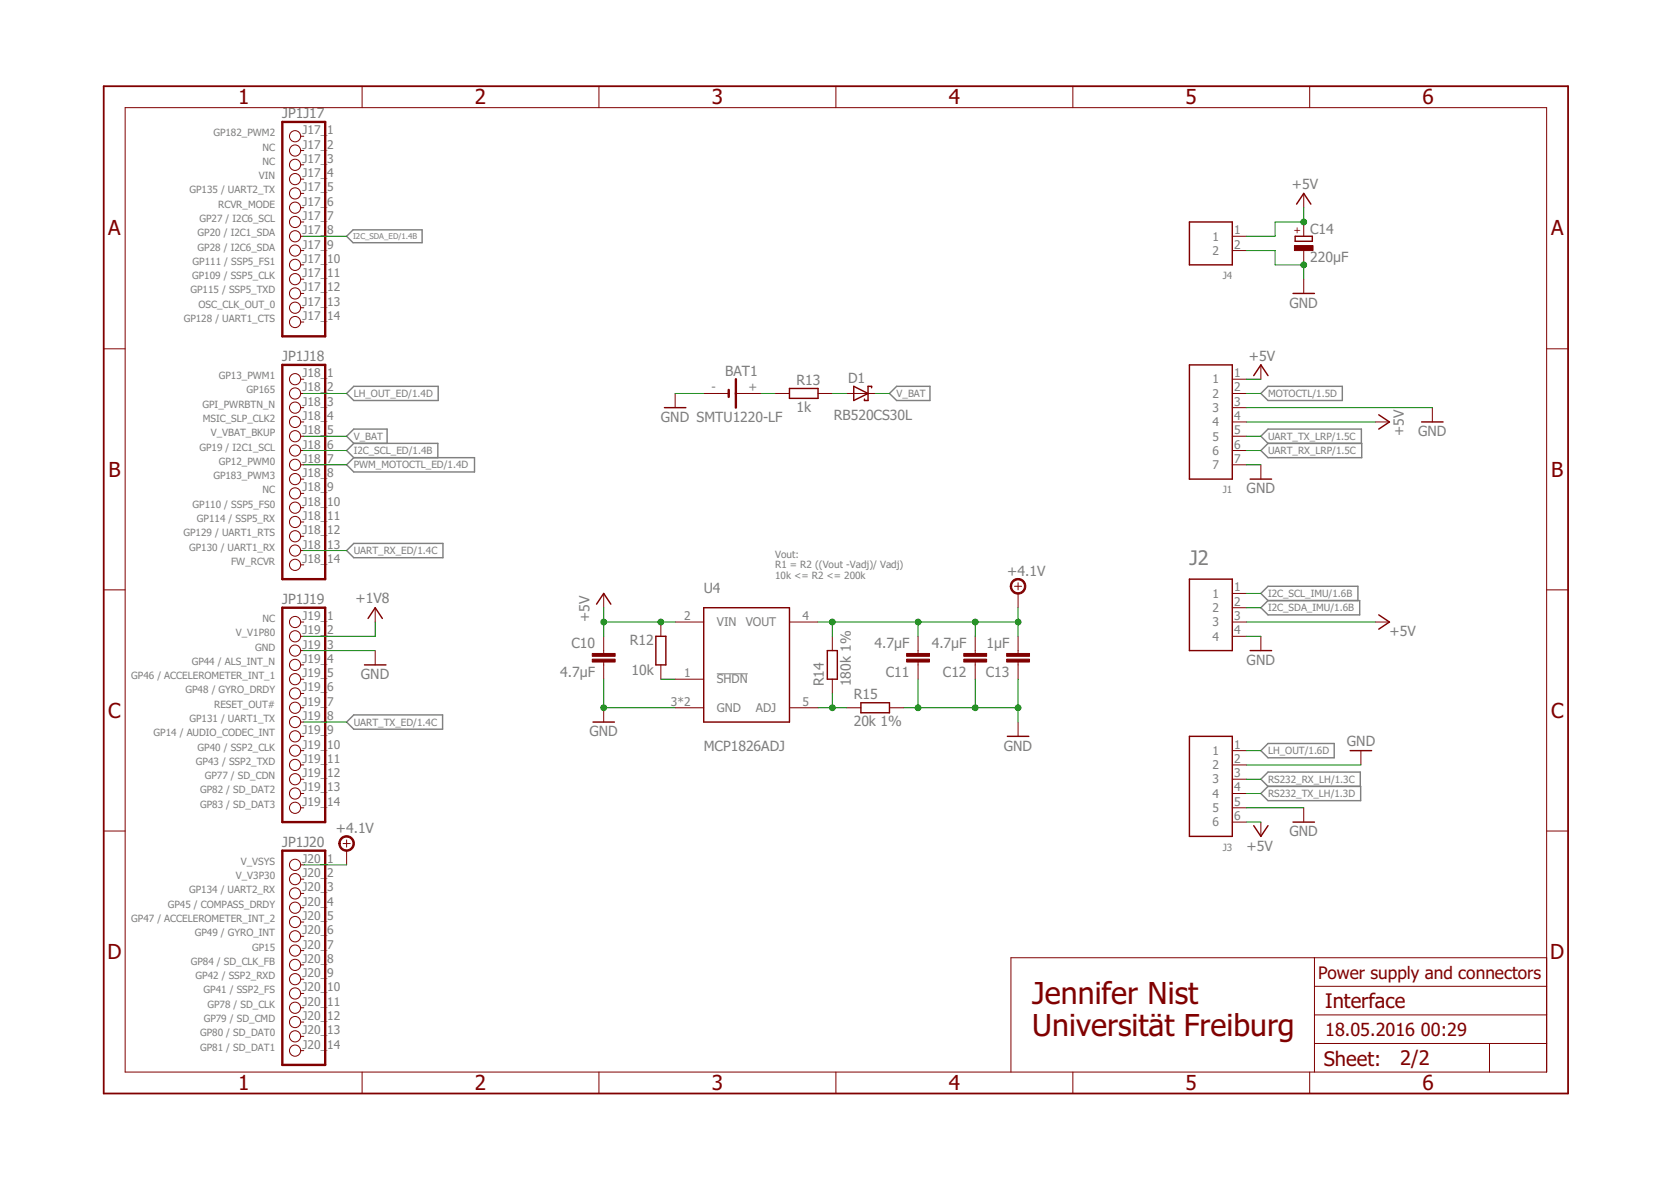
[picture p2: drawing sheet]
<svg xmlns="http://www.w3.org/2000/svg" width="297mm" height="210mm" viewBox="0 0 297 210" stroke-linecap="round" stroke-linejoin="round" font-family="sans-serif">
<path d="M127.4 119.8h5.5" fill="none" stroke="#808080" stroke-width=".18"/>
<g fill="none" stroke="#808080" stroke-width=".25">
<path d="M61.6 42l1.2-1.1h12.2v2.2h-12.2zM62.9 78.8l-1.3 1.3 1.3 1.2M62.9 78.8h14.9v2.5M62.9 78.8l-1.3-1.3 1.3-1.2h5.9v2.5M62.9 68.7h15v2.5h-15l-1.3-1.3zM159.4 68.7h5.9v2.5h-5.9l-1.3-1.3zM224.1 69.9l1.3-1.2h13.2v2.5h-13.2zM225.4 78.8h16.7v2.5h-16.7l-1.3-1.2zM225.4 78.8l-1.3-1.3 1.3-1.2h16.6v2.5M61.6 97.9l1.3-1.3h15.8v2.5h-15.8zM62.9 81.3h21.4v2.6h-21.4l-1.3-1.3zM224.1 108l1.3-1.3h16.3v2.6h-16.3z"/>
<path d="M225.4 106.7l-1.3-1.2 1.3-1.3h16v2.5M61.6 128.3l1.3-1.2h15.8v2.5h-15.8zM224.1 133.4l1.3-1.3h11.8v2.6h-11.8zM225.4 139.8l-1.3-1.3 1.3-1.3h16.4v2.6M225.4 139.8h16.5v2.5h-16.5l-1.3-1.3z"/>
</g>
<g fill="none" stroke="#800000" stroke-width=".18">
<path d="M22.2 19.1h252.7v171.4h-252.7zM64.4 15.3v3.8M106.5 15.3v3.8M148.6 15.3v3.8M190.7 15.3v3.8M232.8 15.3v3.8M53.4 24.2h.6M53.4 26.8h.6M53.4 29.3h.6M53.4 31.8h.6M53.4 34.4h.6M53.4 36.9h.6"/>
<path d="M53.4 39.5h.6M231.8 34.4v2.5M231.8 39.5v2.5M53.4 42h.6M53.4 44.5h.6M53.4 47.1h.6M53.4 49.6h.6M53.4 52.2h.6M53.4 54.7h.6M53.4 57.2h.6M219.1 42h2.5M219.1 44.5h2.5"/>
<path d="M231.8 44.5v2.6M231.8 49.6v2.6M18.4 62h3.8M53.4 67.4h.6M53.4 69.9h.6M53.4 72.5h.6M53.4 75h.6M53.4 77.5h.6M120 69.9v2.6M125.1 69.9h4.4M130.8 69.9h4.5M137.8 69.9h2.5"/>
<path d="M145.4 69.9h2.6M150.5 69.9h5.1M219.1 67.4h2.5M219.1 69.9h2.5M219.1 72.5h2.5M219.1 75h2.5M219.1 77.5h2.5M224.1 64.9v2.5M244.5 75h2.5M254.6 72.5v2.5M274.9 62h3.8M53.4 80.1h.6"/>
<path d="M53.4 82.6h.6M53.4 85.2h.6M53.4 87.7h.6M53.4 90.2h.6M53.4 92.8h.6M53.4 95.3h.6M53.4 97.9h.6M219.1 80.1h2.5M219.1 82.6h2.5M224.1 82.6v2.6M18.4 104.8h3.8M53.4 110.6h.6"/>
<path d="M53.4 100.4h.6M53.4 113.1h.6M53.4 115.6h.6M53.4 118.2h.6M66.7 108v2.6M66.7 115.6v2.6M107.3 105.5v2.5M107.3 113.1v3M107.3 117.7v3M117.5 110.6v2.5M117.5 118.2v2.5M120 110.6h5.1"/>
<path d="M140.3 110.6h5.1M148 113.1v2.5M163.2 113.1v3M163.2 117.7v3M173.4 113.1v3M173.4 117.7v3M180.3 104.2h1.3M181 103.6v1.2M181 105.5v2.5M181 113.1v3M181 117.7v3M219.1 110.6h2.5"/>
<path d="M219.1 113.1h2.5M219.1 105.5h2.5M219.1 108h2.5M224.1 113.1v2.5M244.5 110.6h2.5M274.9 104.8h3.8M53.4 120.7h.6M53.4 125.8h.6M53.4 123.3h.6M53.4 128.3h.6M53.4 130.9h.6M53.4 133.4h.6"/>
<path d="M53.4 136h.6M53.4 138.5h.6M107.3 125.8v2.5M120 120.7h5.1M120 125.8h5.1M140.3 125.8h5.1M148 120.7v2.6M150.5 125.8h2.5M158.1 125.8h2.6M181 128.3v2.6M219.1 133.4h2.5M219.1 136h2.5"/>
<path d="M219.1 138.5h2.5M241.9 133.4v2.6M18.4 147.7h3.8M53.4 141h.6M53.4 143.6h.6M53.4 153.7h.6M53.4 156.3h.6M53.4 158.8h.6M61 149.9h1.3M61.6 149.3v1.3M61.6 151.2v2.5M219.1 141h2.5"/>
<path d="M219.1 143.6h2.5M219.1 146.1h2.5M224.1 146.1v2.6M231.8 143.6v2.5M274.9 147.7h3.8M53.4 161.3h.6M53.4 163.9h.6M53.4 166.4h.6M53.4 169h.6M53.4 171.5h.6M53.4 174h.6M53.4 176.6h.6"/>
<path d="M53.4 179.1h.6M233.7 170.2v20.3M233.7 175.3h41.2M274.9 170.2h-95.2v20.3M53.4 181.7h.6M53.4 184.2h.6M53.4 186.7h.6M64.4 190.5v3.9M106.5 190.5v3.9M148.6 190.5v3.9M190.7 190.5v3.9M232.8 190.5v3.9"/>
<path d="M233.7 185.5h41.2M233.7 180.4h41.2M264.8 185.5v5"/>
<circle cx="52.5" cy="36.9" r=".99"/>
<circle cx="52.5" cy="31.8" r=".99"/>
<circle cx="52.5" cy="34.4" r=".99"/>
<circle cx="52.5" cy="39.5" r=".99"/>
<circle cx="52.5" cy="26.8" r=".99"/>
<circle cx="52.5" cy="24.2" r=".99"/>
<circle cx="52.5" cy="29.3" r=".99"/>
<circle cx="52.5" cy="42" r=".99"/>
<circle cx="52.5" cy="54.7" r=".99"/>
<circle cx="52.5" cy="44.5" r=".99"/>
<circle cx="52.5" cy="52.2" r=".99"/>
<circle cx="52.5" cy="47.1" r=".99"/>
<circle cx="52.5" cy="49.6" r=".99"/>
<circle cx="52.5" cy="57.2" r=".99"/>
<circle cx="52.5" cy="75" r=".99"/>
<circle cx="52.5" cy="72.5" r=".99"/>
<circle cx="52.5" cy="77.5" r=".99"/>
<circle cx="52.5" cy="69.9" r=".99"/>
<circle cx="52.5" cy="67.4" r=".99"/>
<circle cx="52.5" cy="87.7" r=".99"/>
<circle cx="52.5" cy="90.2" r=".99"/>
<circle cx="52.5" cy="95.3" r=".99"/>
<circle cx="52.5" cy="92.8" r=".99"/>
<circle cx="52.5" cy="97.9" r=".99"/>
<circle cx="52.5" cy="80.1" r=".99"/>
<circle cx="52.5" cy="82.6" r=".99"/>
<circle cx="52.5" cy="85.2" r=".99"/>
<circle cx="52.5" cy="110.6" r=".99"/>
<circle cx="52.5" cy="118.2" r=".99"/>
<circle cx="52.5" cy="100.4" r=".99"/>
<circle cx="52.5" cy="115.6" r=".99"/>
<circle cx="52.5" cy="113.1" r=".99"/>
<circle cx="52.5" cy="120.7" r=".99"/>
<circle cx="52.5" cy="130.9" r=".99"/>
<circle cx="52.5" cy="133.4" r=".99"/>
<circle cx="52.5" cy="136" r=".99"/>
<circle cx="52.5" cy="125.8" r=".99"/>
<circle cx="52.5" cy="138.5" r=".99"/>
<circle cx="52.5" cy="123.3" r=".99"/>
<circle cx="52.5" cy="128.3" r=".99"/>
<circle cx="52.5" cy="141" r=".99"/>
<circle cx="52.5" cy="143.6" r=".99"/>
<circle cx="52.5" cy="153.7" r=".99"/>
<circle cx="52.5" cy="156.3" r=".99"/>
<circle cx="52.5" cy="158.8" r=".99"/>
<circle cx="52.5" cy="163.9" r=".99"/>
<circle cx="52.5" cy="166.4" r=".99"/>
<circle cx="52.5" cy="169" r=".99"/>
<circle cx="52.5" cy="171.5" r=".99"/>
<circle cx="52.5" cy="161.3" r=".99"/>
<circle cx="52.5" cy="174" r=".99"/>
<circle cx="52.5" cy="179.1" r=".99"/>
<circle cx="52.5" cy="176.6" r=".99"/>
<circle cx="52.5" cy="181.7" r=".99"/>
<circle cx="52.5" cy="186.7" r=".99"/>
<circle cx="52.5" cy="184.2" r=".99"/>
</g>
<path d="M18.4 15.3h260.3v179.1h-260.3z" fill="none" stroke="#800000" stroke-width=".32"/>
<g fill="none" stroke="#800000" stroke-width=".25">
<path d="M211.4 39.5h7.7v7.6h-7.7zM230.5 36.3l1.3-1.9 1.2 1.9M229.8 52.2h3.9M230.2 42h3.1v.9h-3.1zM118.1 72.5h3.8M140.3 69h5.1v1.8h-5.1zM151.8 68.7l2.5 1.2-2.5 1.3zM154.9 68.9v-.2h-.6v2.5h-.6v-.3M211.4 64.9h7.7v20.3h-7.7zM222.9 66.8l1.2-1.9 1.3 1.9M245.1 73.7l1.9 1.3-1.9 1.3M252.7 75h3.8"/>
<path d="M222.2 85.2h3.8M64.8 118.2h3.8M65.4 109.9l1.3-1.9 1.3 1.9M106 107.4l1.3-1.9 1.3 1.9M116.6 113.1h1.8v5.1h-1.8zM125.1 108h15.2v20.3h-15.2zM147.1 115.6h1.7v5.1h-1.7zM211.4 102.9h7.7v12.7h-7.7zM222.2 115.6h3.8M245.1 109.3l1.9 1.3-1.9 1.2M105.4 128.3h3.8M153 124.9h5.1v1.8h-5.1z"/>
<path d="M179.1 130.9h3.8M211.4 130.9h7.7v17.8h-7.7zM240 133.4h3.8M222.9 146.7l1.2 2 1.3-2M229.8 146.1h3.9"/>
</g>
<path d="M50.2 21.7h7.6v38.1h-7.6zM50.2 64.9h7.6v38h-7.6zM129.5 69.3v1.2M130.8 67.4v5.1M50.2 108h7.6v38.1h-7.6zM50.2 151.2h7.6v38.1h-7.6z" fill="none" stroke="#800000" stroke-width=".42"/>
<g fill="#800000" stroke="#800000" stroke-width=".18">
<path d="M105.3 117.2h4v.5h-4z"/>
<path d="M105.3 116.1h4v.5h-4z"/>
<path d="M161.2 116.1h4v.5h-4z"/>
<path d="M161.2 117.2h4v.5h-4z"/>
<path d="M171.3 116.1h4.1v.5h-4.1z"/>
<path d="M171.3 117.2h4.1v.5h-4.1z"/>
<path d="M178.9 116.1h4.1v.5h-4.1z"/>
<path d="M178.9 117.2h4.1v.5h-4.1z"/>
<path d="M230.1 43.6h3.3v.9h-3.3z"/>
</g>
<g fill="#800000" stroke="#800000" stroke-width=".18">
<path d="M180 103.3a1.39 1.39 0 0 1 2.2 .2 1.39 1.39 0 0 1-.9 2 1.39 1.39 0 0 1-1.7-1.3h.2a1.14 1.14 0 0 1 1.7-.9 1.14 1.14 0 0 1 .2 1.9 1.14 1.14 0 0 1-1.8-.7l-.1-.3h-.2l.1-.7z" fill-rule="evenodd"/>
<path d="M60.6 148.9a1.4 1.4 0 0 1 2.2 .3 1.4 1.4 0 0 1-.8 2 1.4 1.4 0 0 1-1.8-1.3h.3a1.14 1.14 0 0 1 1.6-.9 1.14 1.14 0 0 1 .2 1.9 1.14 1.14 0 0 1-1.8-.7v-.3h-.3l.1-.3z" fill-rule="evenodd"/>
</g>
<g fill="none" stroke="#008000" stroke-width=".18">
<path d="M231.8 36.9v2.6h-5.1v2.5h-5.1M54 42h7.6M221.6 44.5h5.1v2.6h5.1v2.5M54 69.9h7.6M54 77.5h7.6M120 69.9h5.1M135.3 69.9h2.5M148 69.9h2.5M155.6 69.9h2.5M221.6 67.4h2.5M221.6 75h22.9M221.6 72.5h33"/>
<path d="M221.6 69.9h2.5M221.6 77.5h2.5M54 82.6h7.6M54 80.1h7.6M54 97.9h7.6M221.6 82.6h2.5M221.6 80.1h2.5M54 115.6h12.7M66.7 110.6v2.5h-12.7M107.3 110.6h12.7M107.3 108v5.1M145.4 110.6h35.6"/>
<path d="M148 110.6v2.5M163.2 110.6v2.5M173.4 110.6v2.5M181 108v5.1M221.6 110.6h22.9M221.6 113.1h2.5M221.6 108h2.5M221.6 105.5h2.5M54 128.3h7.6M107.3 120.7v5.1h12.7M117.5 120.7h2.5M145.4 125.8h5.1"/>
<path d="M148 123.3v2.5M160.7 125.8h20.3M163.2 120.7v5.1M173.4 120.7v5.1M181 120.7v7.6M221.6 136h20.3M221.6 133.4h2.5M221.6 138.5h2.5M54 153.7h7.6M221.6 146.1h2.5M221.6 143.6h10.2M221.6 141h2.5"/>
</g>
<g fill="#008000" stroke="#008000" stroke-width=".18">
<circle cx="107.3" cy="110.6" r=".51"/>
<circle cx="117.5" cy="110.6" r=".51"/>
<circle cx="231.8" cy="39.5" r=".51"/>
<circle cx="107.3" cy="125.8" r=".51"/>
<circle cx="163.2" cy="125.8" r=".51"/>
<circle cx="173.4" cy="125.8" r=".51"/>
<circle cx="181" cy="125.8" r=".51"/>
<circle cx="231.8" cy="47.1" r=".51"/>
<circle cx="148" cy="125.8" r=".51"/>
<circle cx="148" cy="110.6" r=".51"/>
<circle cx="163.2" cy="110.6" r=".51"/>
<circle cx="173.4" cy="110.6" r=".51"/>
<circle cx="181" cy="110.6" r=".51"/>
</g>
<g font-size="5.4" fill="#800000">
<text x="183.5" y="178.5">Jennifer Nist</text>
<text x="183.5" y="184.2">Universität Freiburg</text>
</g>
<g font-size="3.7" fill="#800000">
<text x="42.3" y="18.5">1</text>
<text x="84.4" y="18.5">2</text>
<text x="126.5" y="18.5">3</text>
<text x="168.7" y="18.5">4</text>
<text x="210.8" y="18.5">5</text>
<text x="252.9" y="18.5">6</text>
<text x="19.2" y="41.9">A</text>
<text x="275.7" y="41.9">A</text>
<text x="19.3" y="84.7">B</text>
<text x="275.8" y="84.7">B</text>
<text x="19.2" y="127.6">C</text>
<text x="275.7" y="127.6">C</text>
<text x="19.1" y="170.4">D</text>
<text x="275.6" y="170.4">D</text>
<text x="42.3" y="193.7">1</text>
<text x="84.4" y="193.7">2</text>
<text x="126.5" y="193.7">3</text>
<text x="168.7" y="193.7">4</text>
<text x="210.8" y="193.7">5</text>
<text x="252.9" y="193.7">6</text>
</g>
<text font-size="3.6" fill="#808080" x="211.4" y="100.4">J2</text>
<g font-size="3.6" fill="#800000">
<text x="235.6" y="179.1">Interface</text>
<text x="235.3" y="189.4">Sheet:</text>
<text x="248.9" y="189.3">2/2</text>
</g>
<g font-size="3.2" fill="#800000">
<text x="235.6" y="184.2">18.05.2016</text>
<text x="252.6" y="184.2">00:29</text>
</g>
<text font-size="3.1" fill="#800000" x="234.3" y="174">Power supply and connectors</text>
<g font-size="2.5" fill="#808080">
<text x="50.2" y="21">JP1J17</text>
<text x="229.6" y="33.6">+5V</text>
<text x="232.9" y="41.5">C14</text>
<text x="232.9" y="46.6">220µF</text>
<text x="229.2" y="54.7">GND</text>
<text x="50.2" y="64.2">JP1J18</text>
<text x="222" y="64.1">+5V</text>
<text x="128.9" y="66.7">BAT1</text>
<text x="141.6" y="68.4">R13</text>
<text x="150.7" y="68">D1</text>
<text x="117.5" y="75">GND SMTU1220-LF</text>
<text x="141.6" y="73.2">1k</text>
<text x="148.2" y="74.6">RB520CS30L</text>
<text x="249.5" y="77.5" transform="rotate(-90 249.5 77.5)">+5V</text>
<text x="252.1" y="77.5">GND</text>
<text x="221.6" y="87.7">GND</text>
<text x="50.2" y="107.4">JP1J19</text>
<text x="63.2" y="107.3">+1V8</text>
<text x="125.1" y="105.5">U4</text>
<text x="179.1" y="102.3">+4.1V</text>
<text x="104.8" y="110.6" transform="rotate(-90 104.8 110.6)">+5V</text>
<text x="247" y="113.1">+5V</text>
<text x="101.6" y="115.3">C10</text>
<text x="112" y="114.6">R12</text>
<text x="112.3" y="119.9">10k</text>
<text x="155.5" y="115.3">4.7µF</text>
<text x="165.6" y="115.3">4.7µF</text>
<text x="175.4" y="115.3">1µF</text>
<text x="221.6" y="118.2">GND</text>
<text x="64.1" y="120.7">GND</text>
<text x="99.6" y="120.3">4.7µF</text>
<text x="146.5" y="122" transform="rotate(-90 146.5 122)">R14</text>
<text x="151.3" y="122" transform="rotate(-90 151.3 122)">180k 1%</text>
<text x="151.8" y="124.3">R15</text>
<text x="157.5" y="120.3">C11</text>
<text x="167.6" y="120.3">C12</text>
<text x="175.2" y="120.3">C13</text>
<text x="104.8" y="130.9">GND</text>
<text x="151.8" y="129.1">20k 1%</text>
<text x="125.1" y="133.4">MCP1826ADJ</text>
<text x="178.4" y="133.4">GND</text>
<text x="239.4" y="132.6">GND</text>
<text x="59.7" y="148">+4.1V</text>
<text x="229.2" y="148.6">GND</text>
<text x="50.2" y="150.5">JP1J20</text>
<text x="221.6" y="151.2">+5V</text>
</g>
<g font-size="2.1" fill="#808080">
<text x="53.8" y="23.9">J17_</text>
<text x="58.2" y="23.9">1</text>
<text x="53.8" y="26.4">J17_</text>
<text x="53.8" y="28.9">J17_</text>
<text x="58.2" y="26.4">2</text>
<text x="58.2" y="28.9">3</text>
<text x="53.8" y="31.5">J17_</text>
<text x="53.8" y="34">J17_</text>
<text x="58.2" y="31.5">4</text>
<text x="58.2" y="34">5</text>
<text x="53.8" y="36.6">J17_</text>
<text x="53.8" y="39.1">J17_</text>
<text x="53.8" y="41.6">J17_</text>
<text x="58.2" y="36.6">6</text>
<text x="58.2" y="39.1">7</text>
<text x="58.2" y="41.6">8</text>
<text x="219.4" y="41.6">1</text>
<text x="53.8" y="44.2">J17_</text>
<text x="53.8" y="46.7">J17_</text>
<text x="58.2" y="44.2">9</text>
<text x="58.2" y="46.7">10</text>
<text x="215.6" y="42.8">1</text>
<text x="215.6" y="45.3">2</text>
<text x="219.4" y="44.2">2</text>
<text x="53.8" y="49.3">J17_</text>
<text x="53.8" y="51.8">J17_</text>
<text x="58.2" y="49.3">11</text>
<text x="58.2" y="51.8">12</text>
<text x="53.8" y="54.3">J17_</text>
<text x="53.8" y="56.9">J17_</text>
<text x="58.2" y="54.3">13</text>
<text x="58.2" y="56.9">14</text>
<text x="53.8" y="67">J18_</text>
<text x="53.8" y="69.6">J18_</text>
<text x="58.2" y="67">1</text>
<text x="58.2" y="69.6">2</text>
<text x="126.5" y="69.6">-</text>
<text x="133.1" y="69.6">+</text>
<text x="215.6" y="68.1">1</text>
<text x="215.6" y="70.7">2</text>
<text x="219.4" y="67">1</text>
<text x="219.4" y="69.6">2</text>
<text x="53.8" y="72.1">J18_</text>
<text x="53.8" y="74.6">J18_</text>
<text x="53.8" y="77.2">J18_</text>
<text x="58.2" y="72.1">3</text>
<text x="58.2" y="74.6">4</text>
<text x="58.2" y="77.2">5</text>
<text x="215.6" y="73.2">3</text>
<text x="215.6" y="75.8">4</text>
<text x="219.4" y="72.1">3</text>
<text x="219.4" y="74.6">4</text>
<text x="219.4" y="77.2">5</text>
<text x="53.8" y="79.7">J18_</text>
<text x="53.8" y="82.3">J18_</text>
<text x="58.2" y="79.7">6</text>
<text x="58.2" y="82.3">7</text>
<text x="215.6" y="78.3">5</text>
<text x="215.6" y="80.8">6</text>
<text x="215.6" y="83.4">7</text>
<text x="219.4" y="79.7">6</text>
<text x="219.4" y="82.3">7</text>
<text x="53.8" y="84.8">J18_</text>
<text x="53.8" y="87.3">J18_</text>
<text x="53.8" y="89.9">J18_</text>
<text x="58.2" y="84.8">8</text>
<text x="58.2" y="87.3">9</text>
<text x="58.2" y="89.9">10</text>
<text x="53.8" y="92.4">J18_</text>
<text x="53.8" y="95">J18_</text>
<text x="58.2" y="92.4">11</text>
<text x="58.2" y="95">12</text>
<text x="53.8" y="97.5">J18_</text>
<text x="53.8" y="100">J18_</text>
<text x="58.2" y="97.5">13</text>
<text x="58.2" y="100">14</text>
<text x="215.6" y="106.2">1</text>
<text x="219.4" y="105.1">1</text>
<text x="219.4" y="107.7">2</text>
<text x="53.8" y="110.2">J19_</text>
<text x="53.8" y="112.7">J19_</text>
<text x="58.2" y="110.2">1</text>
<text x="58.2" y="112.7">2</text>
<text x="121.6" y="110.2">2</text>
<text x="127.4" y="111.3">VIN</text>
<text x="132.6" y="111.3">VOUT</text>
<text x="142.7" y="110.2">4</text>
<text x="215.6" y="108.8">2</text>
<text x="215.6" y="111.3">3</text>
<text x="215.6" y="113.9">4</text>
<text x="219.4" y="110.2">3</text>
<text x="219.4" y="112.7">4</text>
<text x="53.8" y="115.3">J19_</text>
<text x="53.8" y="117.8">J19_</text>
<text x="58.2" y="115.3">3</text>
<text x="58.2" y="117.8">4</text>
<text x="53.8" y="120.4">J19_</text>
<text x="53.8" y="122.9">J19_</text>
<text x="53.8" y="125.4">J19_</text>
<text x="58.2" y="120.4">5</text>
<text x="58.2" y="122.9">6</text>
<text x="58.2" y="125.4">7</text>
<text x="119.3" y="125.4">3*2</text>
<text x="121.6" y="120.4">1</text>
<text x="127.4" y="121.5">SHDN</text>
<text x="142.7" y="125.4">5</text>
<text x="53.8" y="128">J19_</text>
<text x="53.8" y="130.5">J19_</text>
<text x="58.2" y="128">8</text>
<text x="58.2" y="130.5">9</text>
<text x="127.4" y="126.6">GND</text>
<text x="134.4" y="126.6">ADJ</text>
<text x="53.8" y="133.1">J19_</text>
<text x="53.8" y="135.6">J19_</text>
<text x="58.2" y="133.1">10</text>
<text x="58.2" y="135.6">11</text>
<text x="215.6" y="134.2">1</text>
<text x="215.6" y="136.7">2</text>
<text x="219.4" y="133.1">1</text>
<text x="219.4" y="135.6">2</text>
<text x="53.8" y="138.1">J19_</text>
<text x="53.8" y="140.7">J19_</text>
<text x="53.8" y="143.2">J19_</text>
<text x="58.2" y="138.1">12</text>
<text x="58.2" y="140.7">13</text>
<text x="58.2" y="143.2">14</text>
<text x="215.6" y="139.2">3</text>
<text x="215.6" y="141.8">4</text>
<text x="219.4" y="138.1">3</text>
<text x="219.4" y="140.7">4</text>
<text x="219.4" y="143.2">5</text>
<text x="215.6" y="144.3">5</text>
<text x="215.6" y="146.9">6</text>
<text x="219.4" y="145.7">6</text>
<text x="53.8" y="153.4">J20_</text>
<text x="53.8" y="155.9">J20_</text>
<text x="58.2" y="153.4">1</text>
<text x="58.2" y="155.9">2</text>
<text x="53.8" y="158.4">J20_</text>
<text x="53.8" y="161">J20_</text>
<text x="58.2" y="158.4">3</text>
<text x="58.2" y="161">4</text>
<text x="53.8" y="163.5">J20_</text>
<text x="53.8" y="166.1">J20_</text>
<text x="58.2" y="163.5">5</text>
<text x="58.2" y="166.1">6</text>
<text x="53.8" y="168.6">J20_</text>
<text x="53.8" y="171.1">J20_</text>
<text x="53.8" y="173.7">J20_</text>
<text x="58.2" y="168.6">7</text>
<text x="58.2" y="171.1">8</text>
<text x="58.2" y="173.7">9</text>
<text x="53.8" y="176.2">J20_</text>
<text x="53.8" y="178.8">J20_</text>
<text x="58.2" y="176.2">10</text>
<text x="58.2" y="178.8">11</text>
<text x="53.8" y="181.3">J20_</text>
<text x="53.8" y="183.8">J20_</text>
<text x="58.2" y="181.3">12</text>
<text x="58.2" y="183.8">13</text>
<text x="53.8" y="186.4">J20_</text>
<text x="58.2" y="186.4">14</text>
</g>
<g font-size="1.8" fill="#808080">
<text x="37.9" y="24.2">GP182_PWM2</text>
<text x="46.7" y="26.8">NC</text>
<text x="46.7" y="29.3">NC</text>
<text x="33.7" y="34.4">GP135 / UART2_TX</text>
<text x="46" y="31.8">VIN</text>
<text x="35.1" y="42">GP20 / I2C1_SDA</text>
<text x="35.4" y="39.5">GP27 / I2C6_SCL</text>
<text x="38.8" y="36.9">RCVR_MODE</text>
<text x="34.2" y="47.1">GP111 / SSP5_FS1</text>
<text x="35.1" y="44.5">GP28 / I2C6_SDA</text>
<text x="33.9" y="52.1">GP115 / SSP5_TXD</text>
<text x="34.2" y="49.6">GP109 / SSP5_CLK</text>
<text x="217.3" y="49.6">J4</text>
<text x="32.7" y="57.2">GP128 / UART1_CTS</text>
<text x="35.3" y="54.7">OSC_CLK_OUT_0</text>
<text x="38.9" y="67.4">GP13_PWM1</text>
<text x="43.8" y="69.9">GP165</text>
<text x="62.9" y="70.6">LH_OUT_ED/1.4D</text>
<text x="159.4" y="70.6">V_BAT</text>
<text x="225.4" y="70.6">MOTOCTL/1.5D</text>
<text x="36" y="72.5">GPI_PWRBTN_N</text>
<text x="36.1" y="75">MSIC_SLP_CLK2</text>
<text x="37.5" y="77.5">V_VBAT_BKUP</text>
<text x="35.4" y="80.1">GP19 / I2C1_SCL</text>
<text x="38.9" y="82.6">GP12_PWM0</text>
<text x="62.9" y="80.7">I2C_SCL_ED/1.4B</text>
<text x="62.9" y="83.3">PWM_MOTOCTL_ED/1.4D</text>
<text x="62.9" y="78.2">V_BAT</text>
<text x="225.4" y="80.7">UART_RX_LRP/1.5C</text>
<text x="225.4" y="78.2">UART_TX_LRP/1.5C</text>
<text x="37.9" y="85.2">GP183_PWM3</text>
<text x="46.7" y="87.7">NC</text>
<text x="217.3" y="87.7">J1</text>
<text x="32.6" y="95.3">GP129 / UART1_RTS</text>
<text x="34.2" y="90.2">GP110 / SSP5_FS0</text>
<text x="35" y="92.8">GP114 / SSP5_RX</text>
<text x="33.6" y="97.9">GP130 / UART1_RX</text>
<text x="41.1" y="100.4">FW_RCVR</text>
<text x="62.9" y="98.5">UART_RX_ED/1.4C</text>
<text x="137.8" y="99.1">Vout:</text>
<text x="137.8" y="101">R1 = R2 ((Vout -Vadj)/ Vadj)</text>
<text x="137.8" y="102.9">10k &lt;= R2 &lt;= 200k</text>
<text x="225.4" y="106.1">I2C_SCL_IMU/1.6B</text>
<text x="41.9" y="113.1">V_V1P80</text>
<text x="46.7" y="110.6">NC</text>
<text x="225.4" y="108.6">I2C_SDA_IMU/1.6B</text>
<text x="34.1" y="118.2">GP44 / ALS_INT_N</text>
<text x="45.3" y="115.6">GND</text>
<text x="23.3" y="120.7">GP46 / ACCELEROMETER_INT_1</text>
<text x="33" y="123.3">GP48 / GYRO_DRDY</text>
<text x="38.1" y="125.8">RESET_OUT#</text>
<text x="27.3" y="130.9">GP14 / AUDIO_CODEC_INT</text>
<text x="33.7" y="128.3">GP131 / UART1_TX</text>
<text x="62.9" y="129">UART_TX_ED/1.4C</text>
<text x="34.8" y="135.9">GP43 / SSP2_TXD</text>
<text x="35.1" y="133.4">GP40 / SSP2_CLK</text>
<text x="225.4" y="134">LH_OUT/1.6D</text>
<text x="35.6" y="141">GP82 / SD_DAT2</text>
<text x="35.6" y="143.6">GP83 / SD_DAT3</text>
<text x="36.4" y="138.5">GP77 / SD_CDN</text>
<text x="225.4" y="139.1">RS232_RX_LH/1.3C</text>
<text x="225.4" y="141.7">RS232_TX_LH/1.3D</text>
<text x="42.8" y="153.7">V_VSYS</text>
<text x="217.3" y="151.2">J3</text>
<text x="29.8" y="161.3">GP45 / COMPASS_DRDY</text>
<text x="33.6" y="158.8">GP134 / UART2_RX</text>
<text x="41.9" y="156.3">V_V3P30</text>
<text x="23.3" y="163.9">GP47 / ACCELEROMETER_INT_2</text>
<text x="34.6" y="166.4">GP49 / GYRO_INT</text>
<text x="33.9" y="171.5">GP84 / SD_CLK_FB</text>
<text x="44.8" y="169">GP15</text>
<text x="34.8" y="174">GP42 / SSP2_RXD</text>
<text x="36.2" y="176.6">GP41 / SSP2_FS</text>
<text x="36.9" y="179.1">GP78 / SD_CLK</text>
<text x="35.6" y="184.2">GP80 / SD_DAT0</text>
<text x="36.2" y="181.7">GP79 / SD_CMD</text>
<text x="35.6" y="186.7">GP81 / SD_DAT1</text>
</g>
<text font-size="1.8" fill="#800000" x="231.2" y="41.6" transform="rotate(-90 231.2 41.6)">+</text>
<text font-size="1.4" fill="#808080" x="62.8" y="42.5">I2C_SDA_ED/1.4B</text>
</svg>
